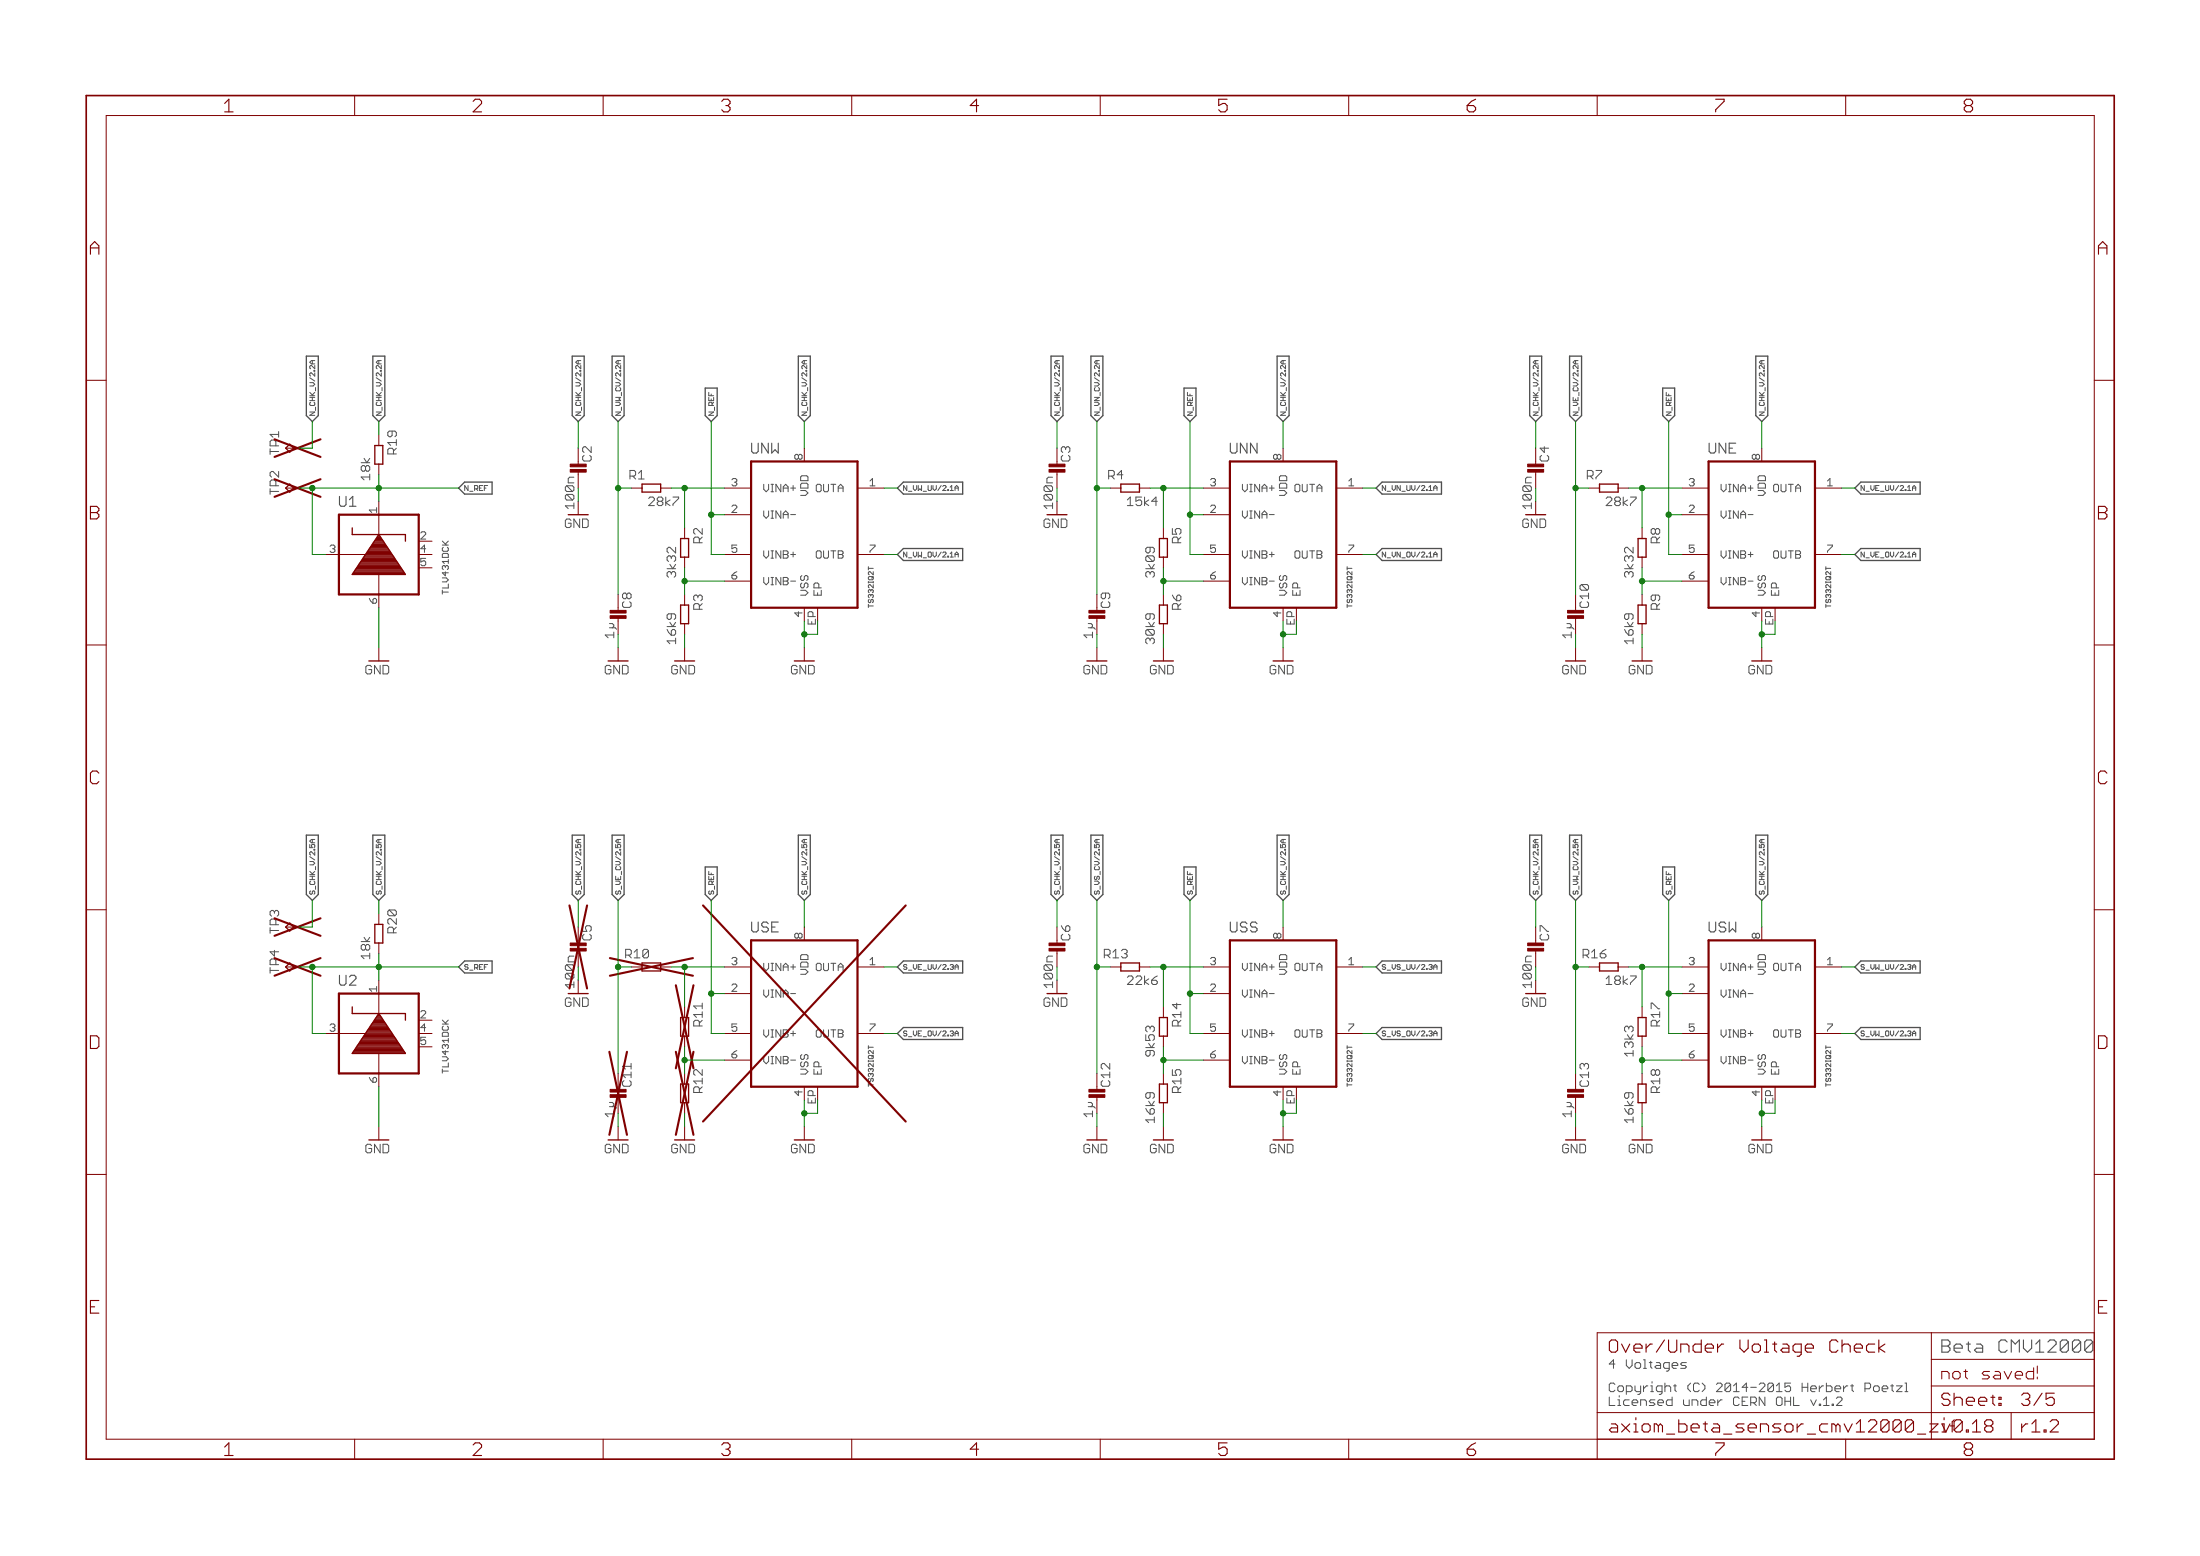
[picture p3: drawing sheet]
<svg xmlns="http://www.w3.org/2000/svg" width="420mm" height="297mm" viewBox="0 0 420 297" stroke-linecap="round" stroke-linejoin="round" font-family="sans-serif">
<path d="M351.8 267v.2l-1.1 1.1h1.1" fill="none" stroke="#505050" stroke-width=".19"/>
<g fill="none" stroke="#505050" stroke-width=".25">
<path d="M58.5 68h2.3v11.3l-1.2 1.2-1.1-1.2zM71.2 68h2.3v11.3l-1.2 1.2-1.1-1.2zM109.3 68h2.3v11.3l-1.2 1.2-1.1-1.2zM116.9 68h2.3v11.3l-1.2 1.2-1.1-1.2zM134.7 74.1h2.3v5.2l-1.2 1.2-1.1-1.2zM152.5 68h2.2v11.3l-1.1 1.2-1.1-1.2zM200.7 68h2.3v11.3l-1.1 1.2-1.2-1.2zM208.3 68h2.3v11.3l-1.1 1.2-1.2-1.2zM226.1 74.1h2.3v5.2l-1.1 1.2-1.2-1.2zM243.9 68h2.3v11.3l-1.2 1.2-1.1-1.2zM292.1 68h2.3v11.3l-1.1 1.2-1.2-1.2zM299.8 68h2.2v11.3l-1.1 1.2-1.1-1.2z"/>
<path d="M317.5 74.1h2.3v5.2l-1.1 1.2-1.2-1.2zM335.3 68h2.3v11.3l-1.1 1.2-1.2-1.2zM88.7 92h5.3v2.3h-5.3l-1.1-1.1zM171.4 93.2l1.1-1.2h11.4v2.3h-11.4zM263.9 92h11.4v2.3h-11.4l-1.1-1.1zM354.2 93.2l1.2-1.2h11.3v2.3h-11.3zM171.4 105.9l1.1-1.2h11.4v2.3h-11.4zM263.9 104.7h11.4v2.3h-11.4l-1.1-1.1zM354.2 105.9l1.2-1.2h11.3v2.3h-11.3zM58.5 159.4h2.3v11.4l-1.2 1.1-1.1-1.1zM71.2 159.4h2.3v11.4l-1.2 1.1-1.1-1.1zM109.3 159.4h2.3v11.4l-1.2 1.1-1.1-1.1z"/>
<path d="M116.9 159.4h2.3v11.4l-1.2 1.1-1.1-1.1zM152.5 159.4h2.2v11.4l-1.1 1.1-1.1-1.1zM200.7 159.4h2.3v11.4l-1.1 1.1-1.2-1.1zM208.3 159.4h2.3v11.4l-1.1 1.1-1.2-1.1zM243.9 159.4h2.3v11.4l-1.2 1.1-1.1-1.1zM292.1 159.4h2.3v11.4l-1.1 1.1-1.2-1.1zM299.8 159.4h2.2v11.4l-1.1 1.1-1.1-1.1zM335.3 159.4h2.3v11.4l-1.1 1.1-1.2-1.1zM134.7 165.5h2.3v5.3l-1.2 1.1-1.1-1.1zM226.1 165.5h2.3v5.3l-1.1 1.1-1.2-1.1zM317.5 165.5h2.3v5.3l-1.1 1.1-1.2-1.1zM88.7 183.5h5.3v2.2h-5.3l-1.1-1.1z"/>
<path d="M171.4 184.6l1.1-1.1h11.4v2.2h-11.4zM171.4 197.3l1.1-1.1h11.4v2.2h-11.4zM263.9 183.5h11.4v2.2h-11.4l-1.1-1.1zM263.9 196.2h11.4v2.2h-11.4l-1.1-1.1zM354.2 184.6l1.2-1.1h11.3v2.2h-11.3zM354.2 197.3l1.2-1.1h11.3v2.2h-11.3z"/>
</g>
<g fill="none" stroke="#800000" stroke-width=".19">
<path d="M67.7 18.2v3.9M115.2 18.2v3.9M162.7 18.2v3.9M210.1 18.2v3.9M257.6 18.2v3.9M305 18.2v3.9M352.5 18.2v3.9M20.3 22.1h379.7v252.6h-379.7zM16.5 72.6h3.8M400 72.6h3.8M54.6 93.2h2.5M54.6 85.6h2.5"/>
<path d="M72.3 83v2M72.3 88.6v2M72.3 95.7v6.3M110.4 95.7v2.6M120.6 93.2h2M126.2 93.2h2M138.4 93.2h5M138.4 98.3h5M153.6 85.6v2.5M163.8 93.2h5M201.9 95.7v2.6M212 93.2h2.1"/>
<path d="M217.6 93.2h2M229.8 93.2h5.1M229.8 98.3h5.1M245 85.6v2.5M255.2 93.2h5.1M293.3 95.7v2.6M303.4 93.2h2.1M309 93.2h2.1M321.2 93.2h5.1M321.2 98.3h5.1M336.5 85.6v2.5M346.6 93.2h5.1"/>
<path d="M62.2 105.9h7.6M72.3 109.7v6.3M80 105.9h2.5M80 103.3h2.5M80 108.4h2.5M130.7 100.8v2M130.7 106.4v2M130.7 113.5v2M130.7 119.1v2M138.4 105.9h5M138.4 110.9h5M163.8 105.9h5"/>
<path d="M222.2 100.8v2M222.2 106.4v2M222.2 113.5v2M222.2 119.1v2M229.8 105.9h5.1M229.8 110.9h5.1M255.2 105.9h5.1M313.6 100.8v2M313.6 106.4v2M313.6 113.5v2M313.6 119.1v2M321.2 105.9h5.1"/>
<path d="M321.2 110.9h5.1M346.6 105.9h5.1M16.5 123.1h3.8M72.3 123.6v2.6M118 123.6v2.6M130.7 123.6v2.6M153.6 123.6v2.6M209.5 123.6v2.6M222.2 123.6v2.6M245 123.6v2.6M300.9 123.6v2.6M313.6 123.6v2.6"/>
<path d="M336.5 123.6v2.6M400 123.1h3.8M16.5 173.7h3.8M54.6 177h2.5M72.3 174.4v2.1M153.6 177v2.5M245 177v2.5M336.5 177v2.5M400 173.7h3.8M54.6 184.6h2.5M62.2 197.3h7.6M72.3 180v2.1"/>
<path d="M72.3 187.1v6.4M80 197.3h2.5M80 194.8h2.5M80 199.8h2.5M110.4 187.1v2.6M120.6 184.6h2M126.2 184.6h2M130.7 192.2v2M130.7 197.8v2M138.4 184.6h5M138.4 189.7h5M138.4 197.3h5"/>
<path d="M163.8 184.6h5M163.8 197.3h5M201.9 187.1v2.6M212 184.6h2.1M217.6 184.6h2M222.2 192.2v2M222.2 197.8v2M229.8 184.6h5.1M229.8 189.7h5.1M229.8 197.3h5.1M255.2 184.6h5.1M255.2 197.3h5.1"/>
<path d="M293.3 187.1v2.6M303.4 184.6h2.1M309 184.6h2.1M313.6 192.2v2M313.6 197.8v2M321.2 184.6h5.1M321.2 189.7h5.1M321.2 197.3h5.1M346.6 184.6h5.1M346.6 197.3h5.1M72.3 201.1v6.4M72.3 215.1v2.5"/>
<path d="M118 215.1v2.5M130.7 204.9v2M130.7 210.5v2M130.7 215.1v2.5M138.4 202.4h5M153.6 215.1v2.5M209.5 215.1v2.5M222.2 204.9v2M222.2 210.5v2M222.2 215.1v2.5M229.8 202.4h5.1M245 215.1v2.5"/>
<path d="M300.9 215.1v2.5M313.6 204.9v2M313.6 210.5v2M313.6 215.1v2.5M321.2 202.4h5.1M336.5 215.1v2.5M16.5 224.2h3.8M400 224.2h3.8M368.9 254.4v15.3M368.9 259.5h31.1M400 254.4h-95v24.2M67.7 274.7v3.9"/>
<path d="M115.2 274.7v3.9M162.7 274.7v3.9M210.1 274.7v3.9M257.6 274.7v3.9M305 269.7h95M352.5 274.7v3.9M368.9 264.6h31.1M384.1 269.7v5"/>
</g>
<path d="M64.7 98.3h15.3v15.2h-15.3zM143.4 88.1h20.4v27.9h-20.4zM234.9 88.1h20.3v27.9h-20.3zM326.3 88.1h20.3v27.9h-20.3zM143.4 179.5h20.4v28h-20.4zM234.9 179.5h20.3v28h-20.3zM326.3 179.5h20.3v28h-20.3zM64.7 189.7h15.3v15.2h-15.3z" fill="none" stroke="#800000" stroke-width=".42"/>
<g fill="none" stroke="#800000" stroke-width=".25">
<path d="M55.3 92.4l.8 .8-.8 .7-.7-.7zM55.3 84.8l.8 .8-.8 .7-.7-.7zM71.6 85h1.5v3.6h-1.5zM122.6 92.4h3.6v1.5h-3.6zM214.1 92.4h3.5v1.5h-3.5zM305.5 92.4h3.5v1.5h-3.5zM67.3 100.8v1.2h10.1v1.3M67.4 109.5h9.9M67.6 109.2h9.5M67.7 109h9.3M67.9 108.8h8.9M68 108.6h8.7"/>
<path d="M68.2 108.4h8.3M68.3 108.1h8.1M68.5 107.9h7.7M68.6 107.7h7.5M68.7 107.5h7.2M68.9 107.2h6.9M69 107h6.6M69.2 106.8h6.3M69.3 106.6h6.1M69.5 106.3h5.7M69.6 106.1h5.5M69.8 105.9h5.1"/>
<path d="M69.9 105.7h4.9M70.1 105.5h4.5M70.2 105.2h4.3M70.4 105h3.9M70.5 104.8h3.7M70.7 104.6h3.3M70.8 104.4h3.1M71 104.1h2.7M71.1 103.9h2.5M71.3 103.7h2.1M71.4 103.5h1.9M71.6 103.2h1.5"/>
<path d="M71.7 103h1.3M71.9 102.8h.9M72 102.6h.7M72.2 102.3h.3M72.3 102.1h.1M72.3 102l5.1 7.7h-10.1zM130 102.8h1.5v3.6h-1.5zM130 115.5h1.5v3.6h-1.5zM221.4 102.8h1.5v3.6h-1.5zM221.4 115.5h1.5v3.6h-1.5zM312.8 102.8h1.6v3.6h-1.6zM312.8 115.5h1.6v3.6h-1.6z"/>
<path d="M55.3 176.2l.8 .8-.8 .7-.7-.7zM71.6 176.5h1.5v3.5h-1.5zM55.3 183.8l.8 .8-.8 .8-.7-.8zM67.3 192.2v1.3h10.1v1.3M68.1 199.9h8.5M68.2 199.7h8.3M68.4 199.5h7.9M68.5 199.2h7.7M68.7 199h7.3M68.8 198.8h7.1M69 198.6h6.7M69.1 198.3h6.5"/>
<path d="M69.3 198.1h6.1M69.4 197.9h5.9M69.6 197.7h5.5M69.7 197.4h5.3M69.8 197.2h5M70 197h4.7M70.1 196.8h4.4M70.3 196.6h4.1M70.4 196.3h3.9M70.6 196.1h3.5M70.7 195.9h3.3M70.9 195.7h2.9"/>
<path d="M71 195.5h2.7M71.2 195.2h2.3M71.3 195h2.1M71.5 194.8h1.7M71.6 194.6h1.5M71.8 194.3h1.1M71.9 194.1h.9M72.1 193.9h.5M72.2 193.7h.3M72.3 193.5l5.1 7.6h-10.1zM122.6 183.8h3.6v1.6h-3.6zM130 194.2h1.5v3.6h-1.5z"/>
<path d="M214.1 183.8h3.5v1.6h-3.5zM221.4 194.2h1.5v3.6h-1.5zM305.5 183.8h3.5v1.6h-3.5zM312.8 194.2h1.6v3.6h-1.6zM67.3 201h10.1M67.5 200.8h9.7M67.6 200.6h9.5M67.8 200.3h9.1M67.9 200.1h8.9M130 206.9h1.5v3.6h-1.5zM221.4 206.9h1.5v3.6h-1.5zM312.8 206.9h1.6v3.6h-1.6z"/>
</g>
<g fill="none" stroke="#800000" stroke-width=".4">
<path d="M52.4 91.5l8.8 3.3M52.4 83.9l8.8 3.3M61.2 91.5l-8.8 3.3M61.2 83.9l-8.8 3.3M52.4 175.3l8.8 3.3M61.2 175.3l-8.8 3.3M108.8 172.8l3.3 15.9M112.1 172.8l-3.3 15.9M134.3 172.8l38.7 41.3M173 172.8l-38.7 41.3M52.4 182.9l8.8 3.4M61.2 182.9l-8.8 3.4"/>
<path d="M116.5 182.9l15.8 3.4M129.1 188.1l3.3 15.8M132.3 182.9l-15.8 3.4M132.4 188.1l-3.3 15.8M116.4 200.8l3.3 15.8M119.7 200.8l-3.3 15.8M129.1 200.8l3.3 15.8M132.4 200.8l-3.3 15.8"/>
</g>
<g fill="#800000" stroke="#800000" stroke-width=".19">
<path d="M291.8 89.6h3v.5h-3z"/>
<path d="M291.8 88.6h3v.5h-3z"/>
<path d="M200.3 89.6h3.1v.5h-3.1z"/>
<path d="M200.3 88.6h3.1v.5h-3.1z"/>
<path d="M108.9 89.6h3.1v.5h-3.1z"/>
<path d="M108.9 88.6h3.1v.5h-3.1z"/>
<path d="M108.9 181h3.1v.5h-3.1z"/>
<path d="M108.9 180h3.1v.5h-3.1z"/>
<path d="M200.3 181h3.1v.5h-3.1z"/>
<path d="M200.3 180h3.1v.5h-3.1z"/>
<path d="M291.8 181h3v.5h-3z"/>
<path d="M291.8 180h3v.5h-3z"/>
<path d="M116.5 117.5h3.1v.5h-3.1z"/>
<path d="M116.5 116.5h3.1v.5h-3.1z"/>
<path d="M116.5 209h3.1v.5h-3.1z"/>
<path d="M116.5 208h3.1v.5h-3.1z"/>
<path d="M208 209h3v.5h-3z"/>
<path d="M208 208h3v.5h-3z"/>
<path d="M208 117.5h3v.5h-3z"/>
<path d="M208 116.5h3v.5h-3z"/>
<path d="M299.4 117.5h3v.5h-3z"/>
<path d="M299.4 116.5h3v.5h-3z"/>
<path d="M299.4 209h3v.5h-3z"/>
<path d="M299.4 208h3v.5h-3z"/>
</g>
<path d="M16.5 18.2h387.3v260.4h-387.3z" fill="none" stroke="#800000" stroke-width=".32"/>
<g fill="none" stroke="#008000" stroke-width=".19">
<path d="M57.1 93.2h30.5M59.6 80.5v5.1h-2.5M59.6 93.2v12.7h2.6M72.3 80.5v2.5M72.3 90.6v5.1M110.4 80.5v5.1M118 80.5v33M118 93.2h2.6M128.2 93.2h10.2M130.7 93.2v7.6M135.8 80.5v25.4h2.6M135.8 98.3h2.6"/>
<path d="M153.6 80.5v5.1M168.8 93.2h2.6M201.9 80.5v5.1M209.5 80.5v33M209.5 93.2h2.5M219.6 93.2h10.2M222.2 93.2v7.6M227.3 80.5v25.4h2.5M227.3 98.3h2.5M245 80.5v5.1M260.3 93.2h2.5M293.3 80.5v5.1"/>
<path d="M300.9 80.5v33M300.9 93.2h2.5M311.1 93.2h10.1M313.6 93.2v7.6M318.7 80.5v25.4h2.5M318.7 98.3h2.5M336.5 80.5v5.1M351.7 93.2h2.5M72.3 116v7.6M130.7 108.4v5.1M130.7 110.9h7.7M153.6 118.6v5"/>
<path d="M156.1 118.6v2.5h-2.5M168.8 105.9h2.6M222.2 108.4v5.1M222.2 110.9h7.6M245 118.6v5M247.6 118.6v2.5h-2.6M260.3 105.9h2.5M313.6 108.4v5.1M313.6 110.9h7.6M336.5 118.6v5M339 118.6v2.5h-2.5M351.7 105.9h2.5"/>
<path d="M118 121.1v2.5M130.7 121.1v2.5M209.5 121.1v2.5M222.2 121.1v2.5M300.9 121.1v2.5M313.6 121.1v2.5M59.6 171.9v5.1h-2.5M72.3 171.9v2.5M110.4 171.9v5.1M118 171.9v33M135.8 171.9v25.4h2.6M153.6 171.9v5.1"/>
<path d="M201.9 171.9v5.1M209.5 171.9v33M227.3 171.9v25.4h2.5M245 171.9v5.1M293.3 171.9v5.1M300.9 171.9v33M318.7 171.9v25.4h2.5M336.5 171.9v5.1M57.1 184.6h30.5M59.6 184.6v12.7h2.6M72.3 182.1v5M118 184.6h2.6"/>
<path d="M128.2 184.6h10.2M130.7 184.6v7.6M130.7 199.8v5.1M135.8 189.7h2.6M168.8 184.6h2.6M168.8 197.3h2.6M209.5 184.6h2.5M219.6 184.6h10.2M222.2 184.6v7.6M222.2 199.8v5.1M227.3 189.7h2.5M260.3 184.6h2.5"/>
<path d="M260.3 197.3h2.5M300.9 184.6h2.5M311.1 184.6h10.1M313.6 184.6v7.6M313.6 199.8v5.1M318.7 189.7h2.5M351.7 184.6h2.5M351.7 197.3h2.5M72.3 207.5v7.6M118 212.5v2.6M130.7 212.5v2.6M130.7 202.4h7.7"/>
<path d="M153.6 210v5.1M156.1 210v2.5h-2.5M209.5 212.5v2.6M222.2 212.5v2.6M222.2 202.4h7.6M245 210v5.1M247.6 210v2.5h-2.6M300.9 212.5v2.6M313.6 212.5v2.6M313.6 202.4h7.6M336.5 210v5.1M339 210v2.5h-2.5"/>
</g>
<g fill="#008000" stroke="#008000" stroke-width=".19">
<circle cx="336.5" cy="121.1" r=".51"/>
<circle cx="153.6" cy="121.1" r=".51"/>
<circle cx="245" cy="212.5" r=".51"/>
<circle cx="336.5" cy="212.5" r=".51"/>
<circle cx="245" cy="121.1" r=".51"/>
<circle cx="153.6" cy="212.5" r=".51"/>
<circle cx="222.2" cy="110.9" r=".51"/>
<circle cx="222.2" cy="93.2" r=".51"/>
<circle cx="209.5" cy="93.2" r=".51"/>
<circle cx="313.6" cy="110.9" r=".51"/>
<circle cx="313.6" cy="93.2" r=".51"/>
<circle cx="300.9" cy="93.2" r=".51"/>
<circle cx="118" cy="93.2" r=".51"/>
<circle cx="130.7" cy="93.2" r=".51"/>
<circle cx="130.7" cy="110.9" r=".51"/>
<circle cx="130.7" cy="202.4" r=".51"/>
<circle cx="130.7" cy="184.6" r=".51"/>
<circle cx="222.2" cy="202.4" r=".51"/>
<circle cx="222.2" cy="184.6" r=".51"/>
<circle cx="313.6" cy="184.6" r=".51"/>
<circle cx="313.6" cy="202.4" r=".51"/>
<circle cx="209.5" cy="184.6" r=".51"/>
<circle cx="300.9" cy="184.6" r=".51"/>
<circle cx="118" cy="184.6" r=".51"/>
<circle cx="72.3" cy="93.2" r=".51"/>
<circle cx="59.6" cy="93.2" r=".51"/>
<circle cx="227.3" cy="98.3" r=".51"/>
<circle cx="318.7" cy="98.3" r=".51"/>
<circle cx="135.8" cy="98.3" r=".51"/>
<circle cx="72.3" cy="184.6" r=".51"/>
<circle cx="59.6" cy="184.6" r=".51"/>
<circle cx="318.7" cy="189.7" r=".51"/>
<circle cx="227.3" cy="189.7" r=".51"/>
<circle cx="135.8" cy="189.7" r=".51"/>
</g>
<g font-size="3.7" fill="#800000">
<text x="42.9" y="21.4">1</text>
<text x="90.4" y="21.4">2</text>
<text x="137.9" y="21.4">3</text>
<text x="185.3" y="21.4">4</text>
<text x="232.8" y="21.4">5</text>
<text x="280.3" y="21.4">6</text>
<text x="327.7" y="21.4">7</text>
<text x="375.2" y="21.4">8</text>
<text x="17.3" y="48.6">A</text>
<text x="400.8" y="48.6">A</text>
<text x="17.3" y="99.2">B</text>
<text x="400.8" y="99.2">B</text>
<text x="17.3" y="149.7">C</text>
<text x="400.8" y="149.7">C</text>
<text x="17.3" y="200.2">D</text>
<text x="400.8" y="200.2">D</text>
<text x="17.3" y="250.8">E</text>
<text x="400.8" y="250.8">E</text>
<text x="42.9" y="277.9">1</text>
<text x="90.4" y="277.9">2</text>
<text x="137.9" y="277.9">3</text>
<text x="185.3" y="277.9">4</text>
<text x="232.8" y="277.9">5</text>
<text x="280.3" y="277.9">6</text>
<text x="327.7" y="277.9">7</text>
<text x="375.2" y="277.9">8</text>
</g>
<g font-size="3.6" fill="#800000">
<text x="307.3" y="258.2">Over/Under Voltage Check</text>
<text x="370.8" y="268.4">Sheet: 3/5</text>
<text x="307.3" y="273.5">axiom_beta_sensor_cmv12000_zi</text>
<text x="369.9" y="273.5">fv0.18</text>
<text x="386" y="273.5">r1.2</text>
</g>
<text font-size="3.6" fill="#505050" x="370.8" y="258.2">Beta CMV12000</text>
<text font-size="3.2" fill="#800000" x="370.8" y="263.3">not saved!</text>
<g font-size="2.9" fill="#505050">
<text x="143.5" y="86.6">UNW</text>
<text x="234.9" y="86.6">UNN</text>
<text x="326.4" y="86.6">UNE</text>
<text x="64.8" y="96.7">U1</text>
<text x="143.5" y="178">USE</text>
<text x="234.9" y="178">USS</text>
<text x="326.4" y="178">USW</text>
<text x="64.8" y="188.2">U2</text>
</g>
<g font-size="2.5" fill="#505050">
<text x="53.3" y="86.8" transform="rotate(-90 53.3 86.8)">TP1</text>
<text x="75.8" y="86.5" transform="rotate(-90 75.8 86.5)">R19</text>
<text x="53.3" y="94.4" transform="rotate(-90 53.3 94.4)">TP2</text>
<text x="70.7" y="91.6" transform="rotate(-90 70.7 91.6)">18k</text>
<text x="120.4" y="91.5">R1</text>
<text x="211.8" y="91.5">R4</text>
<text x="303.3" y="91.5">R7</text>
<text x="124" y="96.6">28k7</text>
<text x="215.4" y="96.6">15k4</text>
<text x="306.8" y="96.6">28k7</text>
<text x="134.2" y="103.6" transform="rotate(-90 134.2 103.6)">R2</text>
<text x="225.7" y="103.6" transform="rotate(-90 225.7 103.6)">R5</text>
<text x="317.1" y="103.6" transform="rotate(-90 317.1 103.6)">R8</text>
<text x="129.1" y="110.1" transform="rotate(-90 129.1 110.1)">3k32</text>
<text x="220.6" y="110.1" transform="rotate(-90 220.6 110.1)">3k09</text>
<text x="312" y="110.1" transform="rotate(-90 312 110.1)">3k32</text>
<text x="134.2" y="116.3" transform="rotate(-90 134.2 116.3)">R3</text>
<text x="225.7" y="116.3" transform="rotate(-90 225.7 116.3)">R6</text>
<text x="317.1" y="116.3" transform="rotate(-90 317.1 116.3)">R9</text>
<text x="129.1" y="122.8" transform="rotate(-90 129.1 122.8)">16k9</text>
<text x="220.6" y="122.8" transform="rotate(-90 220.6 122.8)">30k9</text>
<text x="312" y="122.8" transform="rotate(-90 312 122.8)">16k9</text>
<text x="53.3" y="178.2" transform="rotate(-90 53.3 178.2)">TP3</text>
<text x="75.8" y="177.9" transform="rotate(-90 75.8 177.9)">R20</text>
<text x="53.3" y="185.9" transform="rotate(-90 53.3 185.9)">TP4</text>
<text x="70.7" y="183" transform="rotate(-90 70.7 183)">18k</text>
<text x="119.6" y="182.9">R10</text>
<text x="211.1" y="182.9">R13</text>
<text x="302.5" y="182.9">R16</text>
<text x="215.4" y="188">22k6</text>
<text x="306.8" y="188">18k7</text>
<text x="134.2" y="195.7" transform="rotate(-90 134.2 195.7)">R11</text>
<text x="225.7" y="195.7" transform="rotate(-90 225.7 195.7)">R14</text>
<text x="317.1" y="195.7" transform="rotate(-90 317.1 195.7)">R17</text>
<text x="220.6" y="201.6" transform="rotate(-90 220.6 201.6)">9k53</text>
<text x="312" y="201.6" transform="rotate(-90 312 201.6)">13k3</text>
<text x="134.2" y="208.4" transform="rotate(-90 134.2 208.4)">R12</text>
<text x="225.7" y="208.4" transform="rotate(-90 225.7 208.4)">R15</text>
<text x="317.1" y="208.4" transform="rotate(-90 317.1 208.4)">R18</text>
<text x="220.6" y="214.3" transform="rotate(-90 220.6 214.3)">16k9</text>
<text x="312" y="214.3" transform="rotate(-90 312 214.3)">16k9</text>
<text x="307.3" y="261.3">4 Voltages</text>
<text x="307.3" y="265.7">Copyright (C) 2014-2015 Herbert Poetzl</text>
<text x="307.3" y="268.4">Licensed under CERN OHL v.1.2</text>
</g>
<g font-size="2.5" fill="#800000">
<text x="113" y="88.1" transform="rotate(-90 113 88.1)">C2</text>
<text x="204.4" y="88.1" transform="rotate(-90 204.4 88.1)">C3</text>
<text x="295.9" y="88.1" transform="rotate(-90 295.9 88.1)">C4</text>
<text x="107.9" y="100.8">GND</text>
<text x="199.4" y="100.8">GND</text>
<text x="290.8" y="100.8">GND</text>
<text x="120.6" y="116" transform="rotate(-90 120.6 116)">C8</text>
<text x="212.1" y="116" transform="rotate(-90 212.1 116)">C9</text>
<text x="303.5" y="116" transform="rotate(-90 303.5 116)">C10</text>
<text x="117.3" y="121.6" transform="rotate(-90 117.3 121.6)">1µ</text>
<text x="208.8" y="121.6" transform="rotate(-90 208.8 121.6)">1µ</text>
<text x="300.2" y="121.6" transform="rotate(-90 300.2 121.6)">1µ</text>
<text x="69.8" y="128.7">GND</text>
<text x="115.6" y="128.7">GND</text>
<text x="128.3" y="128.7">GND</text>
<text x="151.1" y="128.7">GND</text>
<text x="207" y="128.7">GND</text>
<text x="219.7" y="128.7">GND</text>
<text x="242.5" y="128.7">GND</text>
<text x="298.4" y="128.7">GND</text>
<text x="311.1" y="128.7">GND</text>
<text x="334" y="128.7">GND</text>
<text x="113" y="179.5" transform="rotate(-90 113 179.5)">C5</text>
<text x="204.4" y="179.5" transform="rotate(-90 204.4 179.5)">C6</text>
<text x="295.9" y="179.5" transform="rotate(-90 295.9 179.5)">C7</text>
<text x="107.9" y="192.2">GND</text>
<text x="199.4" y="192.2">GND</text>
<text x="290.8" y="192.2">GND</text>
<text x="120.6" y="207.4" transform="rotate(-90 120.6 207.4)">C11</text>
<text x="212.1" y="207.4" transform="rotate(-90 212.1 207.4)">C12</text>
<text x="303.5" y="207.4" transform="rotate(-90 303.5 207.4)">C13</text>
<text x="117.3" y="213" transform="rotate(-90 117.3 213)">1µ</text>
<text x="208.8" y="213" transform="rotate(-90 208.8 213)">1µ</text>
<text x="300.2" y="213" transform="rotate(-90 300.2 213)">1µ</text>
<text x="69.8" y="220.1">GND</text>
<text x="115.6" y="220.1">GND</text>
<text x="128.3" y="220.1">GND</text>
<text x="151.1" y="220.1">GND</text>
<text x="207" y="220.1">GND</text>
<text x="219.7" y="220.1">GND</text>
<text x="242.5" y="220.1">GND</text>
<text x="298.4" y="220.1">GND</text>
<text x="311.1" y="220.1">GND</text>
<text x="334" y="220.1">GND</text>
</g>
<g font-size="2.5" fill="#008000">
<text x="109.7" y="96.6" transform="rotate(-90 109.7 96.6)">100n</text>
<text x="201.1" y="96.6" transform="rotate(-90 201.1 96.6)">100n</text>
<text x="292.6" y="96.6" transform="rotate(-90 292.6 96.6)">100n</text>
<text x="109.7" y="188.1" transform="rotate(-90 109.7 188.1)">100n</text>
<text x="201.1" y="188.1" transform="rotate(-90 201.1 188.1)">100n</text>
<text x="292.6" y="188.1" transform="rotate(-90 292.6 188.1)">100n</text>
</g>
<g font-size="2.1" fill="#505050">
<text x="153.3" y="87.7" transform="rotate(-90 153.3 87.7)">8</text>
<text x="244.7" y="87.7" transform="rotate(-90 244.7 87.7)">8</text>
<text x="336.2" y="87.7" transform="rotate(-90 336.2 87.7)">8</text>
<text x="139.9" y="92.8">3</text>
<text x="145.8" y="93.9">VINA+</text>
<text x="154.4" y="94.3" transform="rotate(-90 154.4 94.3)">VDD</text>
<text x="156.3" y="93.9">OUTA</text>
<text x="166.1" y="92.8">1</text>
<text x="231.3" y="92.8">3</text>
<text x="237.3" y="93.9">VINA+</text>
<text x="245.8" y="94.3" transform="rotate(-90 245.8 94.3)">VDD</text>
<text x="247.7" y="93.9">OUTA</text>
<text x="257.6" y="92.8">1</text>
<text x="322.7" y="92.8">3</text>
<text x="328.7" y="93.9">VINA+</text>
<text x="337.3" y="94.3" transform="rotate(-90 337.3 94.3)">VDD</text>
<text x="339.2" y="93.9">OUTA</text>
<text x="349" y="92.8">1</text>
<text x="72" y="97.9" transform="rotate(-90 72 97.9)">1</text>
<text x="139.9" y="97.9">2</text>
<text x="145.8" y="99">VINA-</text>
<text x="231.3" y="97.9">2</text>
<text x="237.3" y="99">VINA-</text>
<text x="322.7" y="97.9">2</text>
<text x="328.7" y="99">VINA-</text>
<text x="63.1" y="105.5">3</text>
<text x="80.4" y="105.5">4</text>
<text x="80.4" y="103">2</text>
<text x="139.9" y="105.5">5</text>
<text x="145.8" y="106.6">VINB+</text>
<text x="156.3" y="106.6">OUTB</text>
<text x="166.1" y="105.5">7</text>
<text x="231.3" y="105.5">5</text>
<text x="237.3" y="106.6">VINB+</text>
<text x="247.7" y="106.6">OUTB</text>
<text x="257.6" y="105.5">7</text>
<text x="322.7" y="105.5">5</text>
<text x="328.7" y="106.6">VINB+</text>
<text x="339.2" y="106.6">OUTB</text>
<text x="349" y="105.5">7</text>
<text x="80.4" y="108">5</text>
<text x="139.9" y="110.6">6</text>
<text x="145.8" y="111.7">VINB-</text>
<text x="154.4" y="113.7" transform="rotate(-90 154.4 113.7)">VSS</text>
<text x="157" y="113.7" transform="rotate(-90 157 113.7)">EP</text>
<text x="231.3" y="110.6">6</text>
<text x="237.3" y="111.7">VINB-</text>
<text x="245.8" y="113.7" transform="rotate(-90 245.8 113.7)">VSS</text>
<text x="248.4" y="113.7" transform="rotate(-90 248.4 113.7)">EP</text>
<text x="322.7" y="110.6">6</text>
<text x="328.7" y="111.7">VINB-</text>
<text x="337.3" y="113.7" transform="rotate(-90 337.3 113.7)">VSS</text>
<text x="339.8" y="113.7" transform="rotate(-90 339.8 113.7)">EP</text>
<text x="72" y="115.1" transform="rotate(-90 72 115.1)">6</text>
<text x="153.3" y="117.7" transform="rotate(-90 153.3 117.7)">4</text>
<text x="244.7" y="117.7" transform="rotate(-90 244.7 117.7)">4</text>
<text x="336.2" y="117.7" transform="rotate(-90 336.2 117.7)">4</text>
<text x="153.3" y="179.2" transform="rotate(-90 153.3 179.2)">8</text>
<text x="244.7" y="179.2" transform="rotate(-90 244.7 179.2)">8</text>
<text x="336.2" y="179.2" transform="rotate(-90 336.2 179.2)">8</text>
<text x="139.9" y="184.2">3</text>
<text x="145.8" y="185.4">VINA+</text>
<text x="154.4" y="185.7" transform="rotate(-90 154.4 185.7)">VDD</text>
<text x="156.3" y="185.4">OUTA</text>
<text x="166.1" y="184.2">1</text>
<text x="231.3" y="184.2">3</text>
<text x="237.3" y="185.4">VINA+</text>
<text x="245.8" y="185.7" transform="rotate(-90 245.8 185.7)">VDD</text>
<text x="247.7" y="185.4">OUTA</text>
<text x="257.6" y="184.2">1</text>
<text x="322.7" y="184.2">3</text>
<text x="328.7" y="185.4">VINA+</text>
<text x="337.3" y="185.7" transform="rotate(-90 337.3 185.7)">VDD</text>
<text x="339.2" y="185.4">OUTA</text>
<text x="349" y="184.2">1</text>
<text x="72" y="189.3" transform="rotate(-90 72 189.3)">1</text>
<text x="139.9" y="189.3">2</text>
<text x="145.8" y="190.4">VINA-</text>
<text x="231.3" y="189.3">2</text>
<text x="237.3" y="190.4">VINA-</text>
<text x="322.7" y="189.3">2</text>
<text x="328.7" y="190.4">VINA-</text>
<text x="63.1" y="196.9">3</text>
<text x="80.4" y="196.9">4</text>
<text x="80.4" y="194.4">2</text>
<text x="139.9" y="196.9">5</text>
<text x="166.1" y="196.9">7</text>
<text x="231.3" y="196.9">5</text>
<text x="257.6" y="196.9">7</text>
<text x="322.7" y="196.9">5</text>
<text x="349" y="196.9">7</text>
<text x="80.4" y="199.5">5</text>
<text x="139.9" y="202">6</text>
<text x="145.8" y="198">VINB+</text>
<text x="145.8" y="203.1">VINB-</text>
<text x="156.3" y="198">OUTB</text>
<text x="231.3" y="202">6</text>
<text x="237.3" y="198">VINB+</text>
<text x="237.3" y="203.1">VINB-</text>
<text x="247.7" y="198">OUTB</text>
<text x="322.7" y="202">6</text>
<text x="328.7" y="198">VINB+</text>
<text x="328.7" y="203.1">VINB-</text>
<text x="339.2" y="198">OUTB</text>
<text x="72" y="206.6" transform="rotate(-90 72 206.6)">6</text>
<text x="153.3" y="209.1" transform="rotate(-90 153.3 209.1)">4</text>
<text x="154.4" y="205.1" transform="rotate(-90 154.4 205.1)">VSS</text>
<text x="157" y="205.1" transform="rotate(-90 157 205.1)">EP</text>
<text x="244.7" y="209.1" transform="rotate(-90 244.7 209.1)">4</text>
<text x="245.8" y="205.1" transform="rotate(-90 245.8 205.1)">VSS</text>
<text x="248.4" y="205.1" transform="rotate(-90 248.4 205.1)">EP</text>
<text x="336.2" y="209.1" transform="rotate(-90 336.2 209.1)">4</text>
<text x="337.3" y="205.1" transform="rotate(-90 337.3 205.1)">VSS</text>
<text x="339.8" y="205.1" transform="rotate(-90 339.8 205.1)">EP</text>
</g>
<g font-size="2.1" fill="#800000">
<text x="155.8" y="119" transform="rotate(-90 155.8 119)">EP</text>
<text x="247.3" y="119" transform="rotate(-90 247.3 119)">EP</text>
<text x="338.7" y="119" transform="rotate(-90 338.7 119)">EP</text>
<text x="155.8" y="210.4" transform="rotate(-90 155.8 210.4)">EP</text>
<text x="247.3" y="210.4" transform="rotate(-90 247.3 210.4)">EP</text>
<text x="338.7" y="210.4" transform="rotate(-90 338.7 210.4)">EP</text>
</g>
<g font-size="1.8" fill="#505050">
<text x="85.7" y="113.5" transform="rotate(-90 85.7 113.5)">TLV431DCK</text>
<text x="85.7" y="204.9" transform="rotate(-90 85.7 204.9)">TLV431DCK</text>
</g>
<g font-size="1.4" fill="#505050">
<text x="60.2" y="79.3" transform="rotate(-90 60.2 79.3)">N_CHK_V/2.2A</text>
<text x="72.9" y="79.3" transform="rotate(-90 72.9 79.3)">N_CHK_V/2.2A</text>
<text x="111" y="79.3" transform="rotate(-90 111 79.3)">N_CHK_V/2.2A</text>
<text x="118.6" y="79.3" transform="rotate(-90 118.6 79.3)">N_VW_CV/2.2A</text>
<text x="136.4" y="79.3" transform="rotate(-90 136.4 79.3)">N_REF</text>
<text x="154.2" y="79.3" transform="rotate(-90 154.2 79.3)">N_CHK_V/2.2A</text>
<text x="202.4" y="79.3" transform="rotate(-90 202.4 79.3)">N_CHK_V/2.2A</text>
<text x="210" y="79.3" transform="rotate(-90 210 79.3)">N_VN_CV/2.2A</text>
<text x="227.8" y="79.3" transform="rotate(-90 227.8 79.3)">N_REF</text>
<text x="245.6" y="79.3" transform="rotate(-90 245.6 79.3)">N_CHK_V/2.2A</text>
<text x="293.8" y="79.3" transform="rotate(-90 293.8 79.3)">N_CHK_V/2.2A</text>
<text x="301.5" y="79.3" transform="rotate(-90 301.5 79.3)">N_VE_CV/2.2A</text>
<text x="319.2" y="79.3" transform="rotate(-90 319.2 79.3)">N_REF</text>
<text x="337" y="79.3" transform="rotate(-90 337 79.3)">N_CHK_V/2.2A</text>
<text x="88.8" y="93.7">N_REF</text>
<text x="172.6" y="93.7">N_VW_UV/2.1A</text>
<text x="264" y="93.7">N_VN_UV/2.1A</text>
<text x="355.4" y="93.7">N_VE_UV/2.1A</text>
<text x="172.6" y="106.4">N_VW_OV/2.1A</text>
<text x="264" y="106.4">N_VN_OV/2.1A</text>
<text x="355.4" y="106.4">N_VE_OV/2.1A</text>
<text x="166.9" y="116" transform="rotate(-90 166.9 116)">TS332IQ2T</text>
<text x="258.3" y="116" transform="rotate(-90 258.3 116)">TS332IQ2T</text>
<text x="349.7" y="116" transform="rotate(-90 349.7 116)">TS332IQ2T</text>
<text x="60.2" y="170.7" transform="rotate(-90 60.2 170.7)">S_CHK_V/2.5A</text>
<text x="72.9" y="170.7" transform="rotate(-90 72.9 170.7)">S_CHK_V/2.5A</text>
<text x="111" y="170.7" transform="rotate(-90 111 170.7)">S_CHK_V/2.5A</text>
<text x="118.6" y="170.7" transform="rotate(-90 118.6 170.7)">S_VE_CV/2.5A</text>
<text x="136.4" y="170.7" transform="rotate(-90 136.4 170.7)">S_REF</text>
<text x="154.2" y="170.7" transform="rotate(-90 154.2 170.7)">S_CHK_V/2.5A</text>
<text x="202.4" y="170.7" transform="rotate(-90 202.4 170.7)">S_CHK_V/2.5A</text>
<text x="210" y="170.7" transform="rotate(-90 210 170.7)">S_VS_CV/2.5A</text>
<text x="227.8" y="170.7" transform="rotate(-90 227.8 170.7)">S_REF</text>
<text x="245.6" y="170.7" transform="rotate(-90 245.6 170.7)">S_CHK_V/2.5A</text>
<text x="293.8" y="170.7" transform="rotate(-90 293.8 170.7)">S_CHK_V/2.5A</text>
<text x="301.5" y="170.7" transform="rotate(-90 301.5 170.7)">S_VW_CV/2.5A</text>
<text x="319.2" y="170.7" transform="rotate(-90 319.2 170.7)">S_REF</text>
<text x="337" y="170.7" transform="rotate(-90 337 170.7)">S_CHK_V/2.5A</text>
<text x="88.8" y="185.1">S_REF</text>
<text x="172.6" y="185.1">S_VE_UV/2.3A</text>
<text x="264" y="185.1">S_VS_UV/2.3A</text>
<text x="355.4" y="185.1">S_VW_UV/2.3A</text>
<text x="172.6" y="197.8">S_VE_OV/2.3A</text>
<text x="264" y="197.8">S_VS_OV/2.3A</text>
<text x="355.4" y="197.8">S_VW_OV/2.3A</text>
<text x="166.9" y="207.4" transform="rotate(-90 166.9 207.4)">TS332IQ2T</text>
<text x="258.3" y="207.4" transform="rotate(-90 258.3 207.4)">TS332IQ2T</text>
<text x="349.7" y="207.4" transform="rotate(-90 349.7 207.4)">TS332IQ2T</text>
</g>
</svg>
